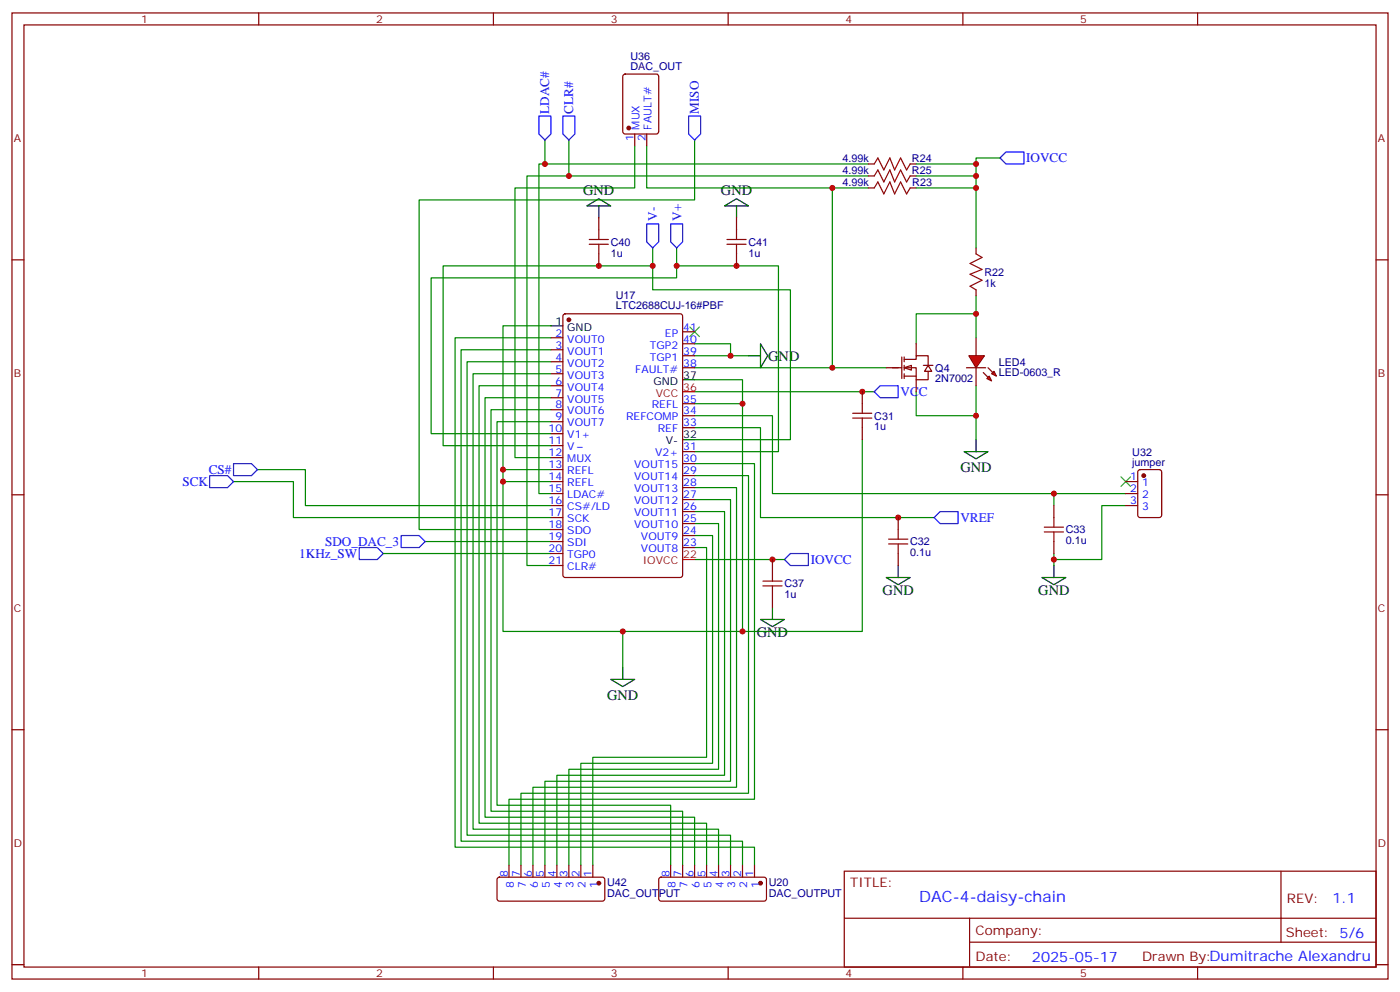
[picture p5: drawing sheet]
<svg xmlns="http://www.w3.org/2000/svg" width="412mm" height="292mm" viewBox="0 0 412 292" stroke-linecap="round" stroke-linejoin="round" font-family="sans-serif">
<g fill="none" stroke="#870000" stroke-width=".35">
<path d="M3.5 3.8h405.4v284.3h-405.4zM7.1 7.3h398.2v277.3h-398.2zM76.2 3.8v3.5M145.3 3.8v3.5M214.5 3.8v3.5M283.6 3.8v3.5M352.8 3.8v3.5M3.5 76.5h3.6M405.3 76.5h3.6M3.5 145.6h3.6M405.3 145.6h3.6M3.5 214.8h3.6"/>
<path d="M405.3 214.8h3.6M248.7 256.4h156.6v28.2h-156.6zM377.3 256.4v20.9M248.7 270.2h156.5M285.6 277.3h119.6M285.6 270.2v14.2M3.5 283.9h3.6M76.2 284.6v3.5M145.3 284.6v3.5M214.5 284.6v3.5M283.6 284.6v3.5M352.8 284.6v3.5"/>
<path d="M405.3 283.9h3.6"/>
</g>
<g fill="none" stroke="#008700" stroke-width=".35">
<path d="M160.5 41.2v7.1h-1.8v97h3.6M160.5 48.3h95.3M167.6 41.2v10.6h-12.4v114.6h7.1M167.6 51.8h88.2M187 43v12.3h-35.3v79.4h10.6M190.5 43v12.3h54.7v52.9M204.6 41.2v17.6h-81.1v97.1h38.8M245.2 55.3h10.6M269.9 51.8h17.6M269.9 48.3h17.6M287.5 55.3v17.7M294.6 46.5h-7.1v8.8h-17.6"/>
<path d="M192.3 78.2v7.1h40.5v44.1h-28.2M192.3 73v5.2h-61.8v53h31.8M199.3 78.2v3.6h-72.3v45.8h35.3M199.3 73v5.2h30v54.7h-24.7M162.3 95.9h-14.1v42.3M162.3 99.4h-28.2v149.9h88.1v5.3M287.5 87.1v5.3h-17.6v8.8M287.5 92.4v7M162.3 117.1h-19.4v123.4h61.7v14.1M162.3 113.5h-21.2v128.8h67v12.3M162.3 110h-23v134.1h72.4v10.5M162.3 106.5h-24.7v139.3h77.6v8.8"/>
<path d="M162.3 102.9h-26.5v144.7h82.9v7M204.6 118.8h14.1v67h-35.3M204.6 111.8h14.1v7M204.6 101.2h10.6v3.5h5.3M204.6 115.3h52.9M204.6 108.2h56.5M204.6 104.7h10.6M269.9 115.3v7h17.6v7.1M287.5 113.5v8.8M75.8 138.2h14.2v10.6h72.3M162.3 138.2h-14.1v47.6h35.2v10.6M162.3 124.1h-15.9v112.9h51.2v17.6"/>
<path d="M162.3 120.6h-17.7v118.2h56.5v15.8M204.6 140h15.9v93.5h-67v21.1M204.6 136.5h17.6v98.7h-72.3v19.4M204.6 125.9h19.4v26.4h51.2M204.6 122.3h22.9v23h82.9v3.5M254 129.4v56.4h-35.3M68.8 141.7h17.6v10.6h75.9M125.2 159.4h37.1M148.2 141.7h14.1M204.6 157.6h5.3v67h-38.8v30M204.6 154.1h7.1v72.3h-44.1v28.2M204.6 150.6h8.8v77.6h-49.4v26.4"/>
<path d="M204.6 147h10.6v82.9h-54.7v24.7M204.6 143.5h12.4v88.2h-60v22.9M310.4 145.3h21.2M331.6 148.8h-7v15.9h-14.2M112.9 162.9h49.4M204.6 161.1h3.5v61.8h-33.5v31.7M204.6 164.7h26.5M310.4 162.9v3.5"/>
</g>
<g fill="none" stroke="#00f" stroke-width=".35">
<path d="M158.7 34.1h3.6v5.3l-1.8 1.8-1.8-1.8zM165.8 34.1h3.5v5.3l-1.7 1.8-1.8-1.8zM202.8 34.1h3.6v5.3l-1.8 1.8-1.8-1.8zM294.6 46.5l1.7-1.8h5.3v3.6h-5.3zM190.5 65.9h3.5v5.3l-1.7 1.8-1.8-1.8zM197.6 65.9h3.5v5.3l-1.8 1.8-1.7-1.8zM259.3 113.5h5.3v3.6h-5.3l-1.8-1.8zM61.7 140h5.3l1.8 1.7-1.8 1.8h-5.3zM68.8 136.5h5.3l1.7 1.7-1.7 1.8h-5.3zM118.2 157.6h5.3l1.7 1.8-1.7 1.7h-5.3zM275.2 152.3l1.7-1.7h5.3v3.5h-5.3zM105.8 161.1h5.3l1.8 1.8-1.8 1.8h-5.3z"/>
<path d="M231.1 164.7l1.7-1.8h5.3v3.5h-5.3z"/>
</g>
<g fill="none" stroke="#000" stroke-width=".35">
<path d="M172.9 60.6l3.5-2.1 3.5 2.1zM176.4 60.6v3.5M213.4 60.6l3.6-2.1 3.5 2.1zM217 60.6v3.5M220.5 104.7h3.5M224 101.2l2.1 3.5-2.1 3.5zM284 132.9h7l-3.5 2.1zM287.5 129.4v3.5M227.5 178.8v3.5M261.1 170h7l-3.5 2.1zM264.6 166.4v3.6M306.9 170h7.1l-3.6 2.1z"/>
<path d="M310.4 166.4v3.6M179.9 200h7.1l-3.6 2.1zM183.4 196.4v3.6M224 182.3h7.1l-3.6 2.1z"/>
</g>
<path d="M203.2 96.2l2.8 2.9M206 96.2l-2.8 2.9M330.2 140.3l2.8 2.9M333 140.3l-2.8 2.9" fill="none" stroke="#3c3" stroke-width=".35"/>
<g fill="#c00">
<circle cx="148.2" cy="141.7" r=".88"/>
<circle cx="183.4" cy="185.8" r=".88"/>
<circle cx="218.7" cy="118.8" r=".88"/>
<circle cx="148.2" cy="138.2" r=".88"/>
<circle cx="287.5" cy="92.4" r=".88"/>
<circle cx="287.5" cy="122.3" r=".88"/>
<circle cx="245.2" cy="108.2" r=".88"/>
<circle cx="245.2" cy="55.3" r=".88"/>
<circle cx="287.5" cy="55.3" r=".88"/>
<circle cx="287.5" cy="51.8" r=".88"/>
<circle cx="287.5" cy="48.3" r=".88"/>
<circle cx="218.7" cy="185.8" r=".88"/>
<circle cx="254" cy="115.3" r=".88"/>
<circle cx="264.6" cy="152.3" r=".88"/>
<circle cx="227.5" cy="164.7" r=".88"/>
<circle cx="192.3" cy="78.2" r=".88"/>
<circle cx="199.3" cy="78.2" r=".88"/>
<circle cx="176.4" cy="78.2" r=".88"/>
<circle cx="217" cy="78.2" r=".88"/>
<circle cx="310.4" cy="145.3" r=".88"/>
<circle cx="310.4" cy="164.7" r=".88"/>
<circle cx="160.5" cy="48.3" r=".88"/>
<circle cx="167.6" cy="51.8" r=".88"/>
<circle cx="215.2" cy="104.7" r=".88"/>
</g>
<g fill="none" stroke="#870000" stroke-width=".35">
<path d="M162.3 99.4h3.5M166 92.6l.5-.2h33.9l.6 .4 .1 76.5-.5 .6-34.1 .1-.6-.5-.1-76.4zM201.1 97.6h3.5M162.3 117.1h3.5M162.3 113.5h3.5M162.3 110h3.5M162.3 106.5h3.5M162.3 102.9h3.5M201.1 101.2h3.5M201.1 104.7h3.5M201.1 108.2h3.5M201.1 118.8h3.5"/>
<path d="M162.3 138.2h3.5M162.3 134.7h3.5M162.3 131.2h3.5M162.3 127.6h3.5M162.3 124.1h3.5M162.3 120.6h3.5M201.1 122.3h3.5M201.1 125.9h3.5M201.1 132.9h3.5M201.1 136.5h3.5M201.1 140h3.5M162.3 159.4h3.5"/>
<path d="M162.3 155.9h3.5M162.3 152.3h3.5M162.3 148.8h3.5M162.3 145.3h3.5M162.3 141.7h3.5M201.1 143.5h3.5M201.1 147h3.5M201.1 150.6h3.5M201.1 154.1h3.5M201.1 157.6h3.5M162.3 166.4h3.5M162.3 162.9h3.5"/>
<path d="M201.1 161.1h3.5"/>
</g>
<path d="M162.3 95.9h3.5M201.1 111.8h3.5M201.1 129.4h3.5" fill="none" stroke="#000" stroke-width=".35"/>
<path d="M201.1 115.3h3.5M201.1 164.7h3.5" fill="none" stroke="#f00" stroke-width=".35"/>
<circle cx="167.6" cy="94.1" r=".53" fill="#870000" stroke="#870000" stroke-width=".35"/>
<g fill="#fff" stroke="#870000" stroke-width=".35">
<path d="M266.3 108.2l2.2-.7v1.4z"/>
<path d="M273.4 107.5l1.1 1.8h-2.2z"/>
</g>
<g fill="none" stroke="#870000" stroke-width=".35">
<path d="M287.5 73v1.7M287.5 85.3v1.8M261.1 108.2h4.5M265.6 105.1v6.3M266.3 105.8h3.6v-1.1h3.5v2.8M266.3 108.2h3.6v3.6h3.5v-2.5M266.3 110.7h3.6M266.3 105.1v1.4M266.3 107.5v1.4M266.3 110v1.4M269.9 101.2v3.5M269.9 111.8v3.5"/>
<path d="M272 107.5h2.8"/>
</g>
<path d="M287.5 74.7l1.8 1.1-3.5 1.7 3.5 1.8-3.5 1.4 3.5 1.8-3.5 1.7 1.7 1.1" fill="none" stroke="#a10000" stroke-width=".35"/>
<g fill="#f00" stroke="#870000" stroke-width=".35">
<path d="M285.4 104.7h4.6l-2.5 3.5z"/>
<path d="M284.7 108.2h5.6z"/>
</g>
<g fill="#870000" stroke="#870000" stroke-width=".35">
<path d="M291 108.2l1.5 1.4z"/>
<path d="M289.6 109.6l1.4 1.5z"/>
</g>
<g fill="#f00" stroke="#870000" stroke-width=".35">
<path d="M292.1 110l.7-.7 .7 1.4z"/>
<path d="M290.7 111.4l.7-.7 .7 1.4z"/>
</g>
<g fill="none" stroke="#870000" stroke-width=".35">
<path d="M183.7 22l.4-.2h9.2l.7 .4v16.5l-.4 .7h-9.5l-.6-.4-.1-16.5zM187 39.4v3.6M190.5 39.4v3.6M255.8 55.3h1.7M255.8 48.3h1.7M255.8 51.8h1.7M268.1 55.3h1.8M268.1 48.3h1.8M268.1 51.8h1.8M176.4 64.1v3.6M176.4 74.7v3.5M217 64.1v3.6"/>
<path d="M217 74.7v3.5M287.5 99.4v5.3M254 115.3v3.5M287.5 108.2v5.3M254 125.9v3.5M335.4 138.4l.4-.2h5.7l.6 .4 .1 13-.5 .7h-5.9l-.6-.4-.1-13zM264.6 152.3v3.6M310.4 148.8v3.5M310.4 159.4v3.5M331.6 141.7h3.5M331.6 145.3h3.5M331.6 148.8h3.5"/>
<path d="M227.5 164.7v3.5M227.5 175.3v3.5M264.6 162.9v3.5M146.6 258.4l.5-.2h30.3l.5 .2 .3 .5v5.6l-.3 .5-.5 .2h-30.3l-.5-.2-.2-.5v-5.6zM149.9 254.6v3.6M153.5 254.6v3.6M157 254.6v3.6M160.5 254.6v3.6M164 254.6v3.6M167.6 254.6v3.6M171.1 254.6v3.6M174.6 254.6v3.6"/>
<path d="M194.3 258.4l.4-.2h30.4l.5 .2 .2 .5v5.6l-.3 .5-.4 .2h-30.4l-.5-.2-.2-.5v-5.6zM197.6 254.6v3.6M201.1 254.6v3.6M204.6 254.6v3.6M208.1 254.6v3.6M211.7 254.6v3.6M215.2 254.6v3.6M218.7 254.6v3.6M222.2 254.6v3.6"/>
</g>
<g fill="none" stroke="#a10000" stroke-width=".35">
<path d="M257.5 55.3l1.1-1.7 1.7 3.5 1.8-3.5 1.4 3.5 1.8-3.5 1.8 3.5 1-1.8M257.5 48.3l1.1-1.8 1.7 3.5 1.8-3.5 1.4 3.5 1.8-3.5 1.8 3.5 1-1.7M257.5 51.8l1.1-1.8 1.7 3.6 1.8-3.6 1.4 3.6 1.8-3.6 1.8 3.6 1-1.8M173.6 71.9h5.6M173.6 70.5h5.6M176.4 67.7v2.8M176.4 71.9v2.8M214.1 71.9h5.7M214.1 70.5h5.7M217 67.7v2.8M217 71.9v2.8M254 118.8v2.8"/>
<path d="M251.2 123h5.6M251.2 121.6h5.6M254 123v2.9M261.8 158.7h5.6M264.6 155.9v2.8M307.6 156.6h5.7M307.6 155.2h5.7M310.4 152.3v2.9M310.4 156.6v2.8M224.7 172.4h5.7M224.7 171h5.7M227.5 168.2v2.8"/>
<path d="M227.5 172.4v2.9M261.8 160.1h5.6M264.6 160.1v2.8"/>
</g>
<g fill="#870000" stroke="#870000" stroke-width=".35">
<circle cx="336.9" cy="140" r=".53"/>
<circle cx="185.2" cy="37.7" r=".53"/>
<circle cx="224" cy="259.9" r=".53"/>
<circle cx="176.4" cy="259.9" r=".53"/>
</g>
<text font-size="4.6" fill="#00f" x="270.8" y="265.4">DAC-4-daisy-chain</text>
<g font-size="4.2">
<text x="171.8" y="57.5">GND</text>
<text x="212.4" y="57.5">GND</text>
<text x="226.3" y="106.2">GND</text>
<text x="282.9" y="139">GND</text>
<text x="260" y="175.3">GND</text>
<text x="305.9" y="175.3">GND</text>
<text x="223" y="187.6">GND</text>
<text x="178.9" y="206">GND</text>
</g>
<g font-size="4.2" fill="#00f">
<text x="392.5" y="265.7">1.1</text>
<text x="304" y="283">2025-05-17</text>
</g>
<g font-size="3.9" fill="#00f">
<text x="161.8" y="33.4" transform="rotate(-90 161.8 33.4)">LDAC#</text>
<text x="168.8" y="33.4" transform="rotate(-90 168.8 33.4)">CLR#</text>
<text x="205.9" y="33.4" transform="rotate(-90 205.9 33.4)">MISO</text>
<text x="302.3" y="47.8">IOVCC</text>
<text x="193.6" y="65" transform="rotate(-90 193.6 65)">V-</text>
<text x="200.8" y="65" transform="rotate(-90 200.8 65)">V+</text>
<text x="265.3" y="116.6">VCC</text>
<text x="53.7" y="143">SCK</text>
<text x="61.5" y="139.5">CS#</text>
<text x="282.9" y="153.6">VREF</text>
<text x="95.8" y="160.6">SDO_DAC_3</text>
<text x="88.2" y="164.2">1KHz_SW</text>
<text x="238.8" y="166">IOVCC</text>
</g>
<g font-size="3.9" fill="#800">
<text x="250.5" y="261">TITLE:</text>
<text x="379.1" y="265.7">REV:</text>
<text x="287.4" y="275.2">Company:</text>
<text x="378.7" y="275.8">Sheet: 5/6</text>
<text x="287.4" y="282.9">Date:</text>
<text x="336.4" y="282.9">Drawn By:Dumitrache Alexandru</text>
</g>
<g font-size="3.2" fill="#800">
<text x="41.6" y="6.8">1</text>
<text x="110.8" y="6.8">2</text>
<text x="179.9" y="6.8">3</text>
<text x="249.1" y="6.8">4</text>
<text x="318.2" y="6.8">5</text>
<text x="4.1" y="41.9">A</text>
<text x="405.9" y="41.9">A</text>
<text x="4.1" y="111.1">B</text>
<text x="405.9" y="111.1">B</text>
<text x="4.1" y="180.2">C</text>
<text x="405.9" y="180.2">C</text>
<text x="4.1" y="249.3">D</text>
<text x="405.9" y="249.3">D</text>
<text x="41.6" y="287.6">1</text>
<text x="110.8" y="287.6">2</text>
<text x="179.9" y="287.6">3</text>
<text x="249.1" y="287.6">4</text>
<text x="318.2" y="287.6">5</text>
</g>
<g font-size="3.2" fill="#000080">
<text x="185.7" y="17.5">U36</text>
<text x="185.7" y="20.7">DAC_OUT</text>
<text x="248.2" y="47.6">4.99k</text>
<text x="268.6" y="47.6">R24</text>
<text x="248.2" y="51.2">4.99k</text>
<text x="268.6" y="51.2">R25</text>
<text x="248.2" y="54.7">4.99k</text>
<text x="268.7" y="54.7">R23</text>
<text x="179.9" y="75.5">1u</text>
<text x="179.9" y="72.3">C40</text>
<text x="220.5" y="75.5">1u</text>
<text x="220.5" y="72.3">C41</text>
<text x="290" y="81.2">R22</text>
<text x="181.4" y="87.9">U17</text>
<text x="290" y="84.4">1k</text>
<text x="181.4" y="91.1">LTC2688CUJ-16#PBF</text>
<text x="294.2" y="107.6">LED4</text>
<text x="275.5" y="112.5">2N7002</text>
<text x="275.5" y="109.4">Q4</text>
<text x="294.2" y="110.8">LED-0603_R</text>
<text x="257.5" y="123.5">C31</text>
<text x="257.5" y="126.7">1u</text>
<text x="333.5" y="137.2">jumper</text>
<text x="333.5" y="134.1">U32</text>
<text x="268.1" y="160.5">C32</text>
<text x="314" y="160.2">0.1u</text>
<text x="314" y="157">C33</text>
<text x="268.1" y="163.7">0.1u</text>
<text x="231.1" y="172.9">C37</text>
<text x="231.1" y="176.1">1u</text>
<text x="178.9" y="263.9">DAC_OUTPUT</text>
<text x="178.9" y="260.7">U42</text>
<text x="226.5" y="263.9">DAC_OUTPUT</text>
<text x="226.5" y="260.7">U20</text>
</g>
<g font-size="3.2" fill="#00f">
<text x="186.6" y="41.6" transform="rotate(-90 186.6 41.6)">1</text>
<text x="188.4" y="38.1" transform="rotate(-90 188.4 38.1)">MUX</text>
<text x="190.1" y="41.6" transform="rotate(-90 190.1 41.6)">2</text>
<text x="191.9" y="38.1" transform="rotate(-90 191.9 38.1)">FAULT#</text>
<text x="163.6" y="99.1">2</text>
<text x="167.1" y="100.8">VOUT0</text>
<text x="195.9" y="99.1">EP</text>
<text x="201.3" y="97.3">41</text>
<text x="201.3" y="100.8">40</text>
<text x="163.6" y="106.1">4</text>
<text x="163.6" y="102.6">3</text>
<text x="167.1" y="107.9">VOUT2</text>
<text x="167.1" y="104.4">VOUT1</text>
<text x="191.4" y="102.6">TGP2</text>
<text x="191.4" y="106.1">TGP1</text>
<text x="201.3" y="104.4">39</text>
<text x="201.3" y="107.9">38</text>
<text x="163.6" y="113.2">6</text>
<text x="163.6" y="109.6">5</text>
<text x="167.1" y="111.4">VOUT3</text>
<text x="187.1" y="109.6">FAULT#</text>
<text x="163.6" y="116.7">7</text>
<text x="167.1" y="118.5">VOUT5</text>
<text x="167.1" y="114.9">VOUT4</text>
<text x="201.3" y="118.5">35</text>
<text x="163.6" y="123.8">9</text>
<text x="163.6" y="120.2">8</text>
<text x="167.1" y="125.5">VOUT7</text>
<text x="167.1" y="122">VOUT6</text>
<text x="184.4" y="123.8">REFCOMP</text>
<text x="192" y="120.2">REFL</text>
<text x="201.3" y="122">34</text>
<text x="201.3" y="125.5">33</text>
<text x="161.6" y="130.8">11</text>
<text x="161.6" y="127.3">10</text>
<text x="167.1" y="129">V1+</text>
<text x="193.7" y="127.3">REF</text>
<text x="161.6" y="137.9">13</text>
<text x="161.6" y="134.3">12</text>
<text x="167.1" y="136.1">MUX</text>
<text x="167.1" y="132.6">V</text>
<text x="186.8" y="137.9">VOUT15</text>
<text x="193" y="134.3">V2+</text>
<text x="201.3" y="132.6">31</text>
<text x="201.3" y="136.1">30</text>
<text x="161.6" y="141.4">14</text>
<text x="167.1" y="143.2">REFL</text>
<text x="167.1" y="139.6">REFL</text>
<text x="186.8" y="141.4">VOUT14</text>
<text x="201.3" y="139.6">29</text>
<text x="201.3" y="143.2">28</text>
<text x="332.9" y="141.4">1</text>
<text x="336.4" y="143.2">1</text>
<text x="161.6" y="148.4">16</text>
<text x="161.6" y="144.9">15</text>
<text x="167.1" y="146.7">LDAC#</text>
<text x="186.8" y="144.9">VOUT13</text>
<text x="186.8" y="148.4">VOUT12</text>
<text x="201.3" y="146.7">27</text>
<text x="332.9" y="144.9">2</text>
<text x="332.9" y="148.4">3</text>
<text x="336.4" y="146.7">2</text>
<text x="161.6" y="155.5">18</text>
<text x="161.6" y="152">17</text>
<text x="167.1" y="153.7">SCK</text>
<text x="167.1" y="150.2">CS#/LD</text>
<text x="186.8" y="152">VOUT11</text>
<text x="186.8" y="155.5">VOUT10</text>
<text x="201.3" y="150.2">26</text>
<text x="201.3" y="153.7">25</text>
<text x="336.4" y="150.2">3</text>
<text x="161.6" y="159">19</text>
<text x="167.1" y="160.8">SDI</text>
<text x="167.1" y="157.3">SDO</text>
<text x="188.8" y="159">VOUT9</text>
<text x="201.3" y="157.3">24</text>
<text x="201.3" y="160.8">23</text>
<text x="161.6" y="166.1">21</text>
<text x="161.6" y="162.6">20</text>
<text x="167.1" y="167.9">CLR#</text>
<text x="167.1" y="164.3">TGP0</text>
<text x="188.8" y="162.6">VOUT8</text>
<text x="149.6" y="258" transform="rotate(-90 149.6 258)">8</text>
<text x="153.1" y="258" transform="rotate(-90 153.1 258)">7</text>
<text x="156.6" y="258" transform="rotate(-90 156.6 258)">6</text>
<text x="160.2" y="258" transform="rotate(-90 160.2 258)">5</text>
<text x="163.7" y="258" transform="rotate(-90 163.7 258)">4</text>
<text x="167.2" y="258" transform="rotate(-90 167.2 258)">3</text>
<text x="170.7" y="258" transform="rotate(-90 170.7 258)">2</text>
<text x="174.3" y="258" transform="rotate(-90 174.3 258)">1</text>
<text x="197.2" y="258" transform="rotate(-90 197.2 258)">8</text>
<text x="200.7" y="258" transform="rotate(-90 200.7 258)">7</text>
<text x="204.3" y="258" transform="rotate(-90 204.3 258)">6</text>
<text x="207.8" y="258" transform="rotate(-90 207.8 258)">5</text>
<text x="211.3" y="258" transform="rotate(-90 211.3 258)">4</text>
<text x="214.8" y="258" transform="rotate(-90 214.8 258)">3</text>
<text x="218.4" y="258" transform="rotate(-90 218.4 258)">2</text>
<text x="221.9" y="258" transform="rotate(-90 221.9 258)">1</text>
<text x="151.3" y="261.5" transform="rotate(-90 151.3 261.5)">8</text>
<text x="154.9" y="261.5" transform="rotate(-90 154.9 261.5)">7</text>
<text x="158.4" y="261.5" transform="rotate(-90 158.4 261.5)">6</text>
<text x="161.9" y="261.5" transform="rotate(-90 161.9 261.5)">5</text>
<text x="165.5" y="261.5" transform="rotate(-90 165.5 261.5)">4</text>
<text x="169" y="261.5" transform="rotate(-90 169 261.5)">3</text>
<text x="172.5" y="261.5" transform="rotate(-90 172.5 261.5)">2</text>
<text x="176" y="261.5" transform="rotate(-90 176 261.5)">1</text>
<text x="199" y="261.5" transform="rotate(-90 199 261.5)">8</text>
<text x="202.5" y="261.5" transform="rotate(-90 202.5 261.5)">7</text>
<text x="206" y="261.5" transform="rotate(-90 206 261.5)">6</text>
<text x="209.5" y="261.5" transform="rotate(-90 209.5 261.5)">5</text>
<text x="213.1" y="261.5" transform="rotate(-90 213.1 261.5)">4</text>
<text x="216.6" y="261.5" transform="rotate(-90 216.6 261.5)">3</text>
<text x="220.1" y="261.5" transform="rotate(-90 220.1 261.5)">2</text>
<text x="223.7" y="261.5" transform="rotate(-90 223.7 261.5)">1</text>
</g>
<g font-size="3.2">
<text x="163.6" y="95.5">1</text>
<text x="167.1" y="97.3">GND</text>
<text x="192.5" y="113.2">GND</text>
<text x="201.3" y="111.4">37</text>
<text x="196.2" y="130.8">V-</text>
<text x="201.3" y="129">32</text>
</g>
<g font-size="3.2" fill="#f00">
<text x="193.2" y="116.7">VCC</text>
<text x="201.3" y="114.9">36</text>
<text x="189.3" y="166.1">IOVCC</text>
<text x="201.3" y="164.3">22</text>
</g>
</svg>
